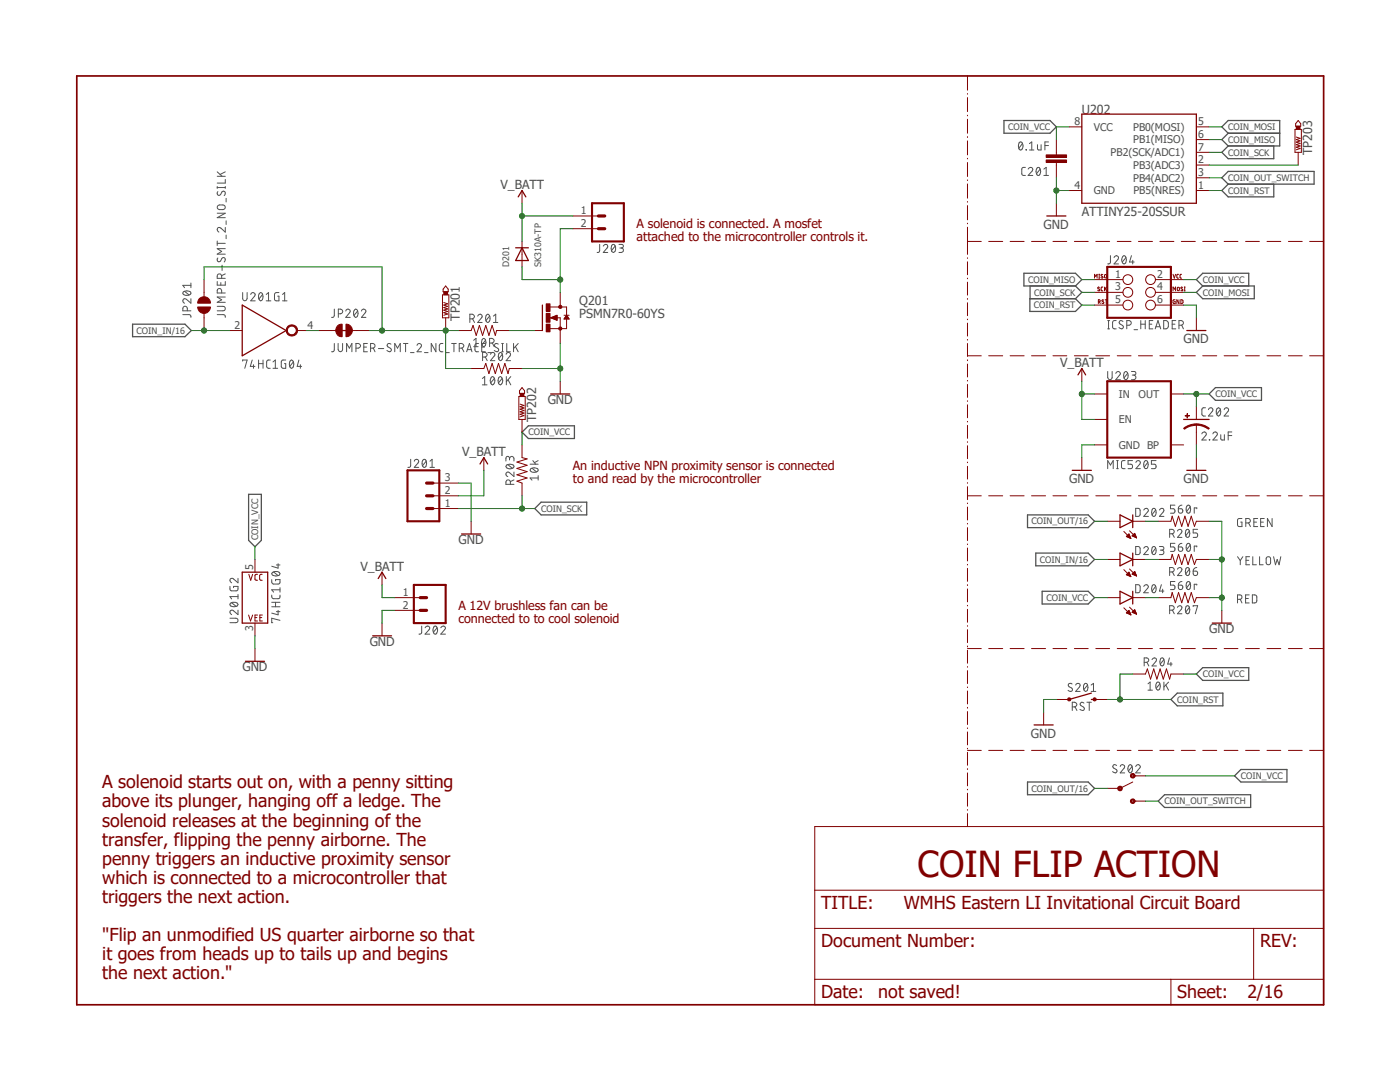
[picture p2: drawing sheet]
<svg xmlns="http://www.w3.org/2000/svg" width="279mm" height="216mm" viewBox="0 0 279 216" stroke-linecap="round" stroke-linejoin="round" font-family="sans-serif">
<path d="M14.8 14.8l249.7 186.2M264.5 14.8l-249.7 186.2" fill="none" stroke="#fff" stroke-width=".2"/>
<g fill="none" stroke="#505050" stroke-width=".2">
<path d="M43.3 37.2v.4M43.3 37.4h1.7M43.3 35.2h1.7M43.3 34.3l1 .9M43.5 38.2a.45 .45 0 0 0 .2 .8 1.01 1.01 0 0 0 .7-.8h.4a.56 .56 0 0 1-.1 .8M45 35.8v.7h-1.7M45 37.2v.4M45 34.3l-1.1 .5M45.1 39.6v.7M203.5 28.4l.2-.1a.93 .93 0 0 1 0 1.6 1.02 1.02 0 0 1-.2-1.5zM204 28.7l-.7 .9M204.6 33.4h-.5l-.2 .3 .1 1.1 .6 .2"/>
<path d="M204.8 29.8l.1 .1zM205.2 33.7a.46 .46 0 0 1 .6-.3 .46 .46 0 0 1 .2 .7l-.8 .9h.9M205.4 29.9h.9M205.4 28.7l.5-.4v1.6M207 33.4h.2a.93 .93 0 0 1 0 1.6 1.02 1.02 0 0 1-.2-1.6zM207.1 28.9v.8l.2 .2h.5v-1M207.6 33.7l-.8 1M208.3 35h1M208.3 33.7l.5-.3v1.6M208.5 29h.8M209.3 28.3h-.8v1.6M36.5 58.3l.8-.3a.58 .58 0 0 1 .8 .7l-.8 .2a.58 .58 0 0 1-.8-.6z"/>
<path d="M36.8 58.1l.9 .7M38.1 59.6v.9l-.9-.8a.44 .44 0 0 0-.7 .2 .44 .44 0 0 0 .3 .6M38.1 56.5v.9M38.1 56.9h-1.6l.3 .5M43.3 56.2v.7h1.7v-.7M43.3 48.1v.9M43.3 48.6h1.7M43.3 42.5h1.7l-1.7 .9h1.7M43.4 41.1l.4-.2h.7a.47 .47 0 0 1 .5 .5 .47 .47 0 0 1-.5 .4h-.7a.47 .47 0 0 1-.4-.7zM43.5 51.5l-.2 .1a.4 .4 0 0 0 .2 .6 .4 .4 0 0 0 .5-.1l.3-.5a.37 .37 0 0 1 .4-.2 .37 .37 0 0 1 .3 .3l-.3 .6M44.1 56.4v.5M44.2 58.5v-.7a.43 .43 0 0 0-.5-.2 .43 .43 0 0 0-.4 .4v.5h1.7"/>
<path d="M44.2 55.5v-.6a.43 .43 0 0 0-.5-.2 .43 .43 0 0 0-.4 .4v.4h1.7M44.3 52.9v1.1M45 45.4v.9l-.9-.8a.46 .46 0 0 0-.7 .2 .46 .46 0 0 0 .3 .6M45 59.3h-1.7l.9 .5-.9 .5h1.7M45 54.7l-.8 .3M45 49.6h-1.7l.9 .6-.9 .5h1.7M45.1 44.1v.7M45.1 46.9v.7M48.4 58.4v1.2a.44 .44 0 0 0 .7 .3l.2-.3v-1.2M50 58.8a.43 .43 0 0 1 .6-.4 .43 .43 0 0 1 .2 .7l-.8 .9h.9M51.9 58.5l.1-.1a.96 .96 0 0 1 0 1.6l-.1-.1a1.21 1.21 0 0 1 0-1.4zM52.4 58.8l-.7 .8"/>
<path d="M53.1 58.8l.5-.4v1.6M55.7 58.4h-.6l-.3 .2v1l.1 .4h.8v-.9h-.3M56.4 58.8l.4-.4v1.6M119.7 48.8v1.2a.38 .38 0 0 1-.5 .4M120.4 49.1a.45 .45 0 0 1 .6-.3 .45 .45 0 0 1 .2 .7l-.8 .9h.9M122.2 48.8h.2a.98 .98 0 0 1 0 1.6 1.02 1.02 0 0 1-.2-1.6zM122.8 49.1l-.8 .9M123.5 48.8h.6a.36 .36 0 0 1 .3 .3 .36 .36 0 0 1-.3 .4h-.4M124 49.5h.2a.46 .46 0 0 1 .2 .5 .46 .46 0 0 1-.4 .4h-.5M221.6 51v1.3a.4 .4 0 0 1-.5 .4M222.3 51.4a.44 .44 0 0 1 .7-.3 .44 .44 0 0 1 .1 .7l-.8 .9h.9M224.2 51.1l.1-.1a.96 .96 0 0 1 0 1.7 .98 .98 0 0 1-.1-1.6z"/>
<path d="M224.7 51.4l-.7 .9M225.8 51l-.4 1.3h1M226.1 51.9v.8M36.5 62.8h1.2a.4 .4 0 0 1 .4 .5M37.4 62v-.4a.45 .45 0 0 0-.4-.5 .45 .45 0 0 0-.5 .2v.7h1.6M43.3 62.8h1.3a.4 .4 0 0 1 .4 .5M43.3 61.1h1.2a.45 .45 0 0 1 .5 .5 .45 .45 0 0 1-.5 .4h-1.2M48.4 72.1v-.3h.9l-.4 1.7M50.3 71.8l-.3 1.3h.9M50.6 72.8v.7M51.6 71.8v1.7M51.6 72.6h.9"/>
<path d="M52.5 71.8v1.7M53.1 60h1M53.9 71.8l-.5 .1-.2 .3 .1 1.1 .3 .2h.3M54.5 73.5h.9M54.5 72.2l.4-.4v1.7M56.4 60h.9M57 71.8h-.5l-.3 .3-.1 1 .4 .4h.5v-.9h-.2M58 71.9l.2-.1a.96 .96 0 0 1 0 1.7 1.06 1.06 0 0 1-.2-1.6zM58.5 72.2l-.7 .9M59.6 71.8l-.3 1.3h.9M59.9 72.8v.7M66.7 68.5v1.3a.4 .4 0 0 1-.5 .4"/>
<path d="M66.7 61.7v1.2a.4 .4 0 0 1-.5 .4M67.5 68.5v1.2a.45 .45 0 0 0 .3 .5 .45 .45 0 0 0 .5-.3l.1-1.4M67.5 62.6h.4a.47 .47 0 0 0 .5-.5 .47 .47 0 0 0-.5-.4h-.4v1.6M69 62.1a.43 .43 0 0 1 .6-.4 .43 .43 0 0 1 .2 .7l-.8 .9h.9M69.2 70.2v-1.7l.5 1 .5-1v1.7M70.8 61.8l.2-.1a.96 .96 0 0 1 0 1.6l-.2-.1a1.21 1.21 0 0 1 0-1.4zM71 69.5h.5a.47 .47 0 0 0 .5-.5 .47 .47 0 0 0-.5-.5h-.5v1.7M71.4 62.1l-.7 .8M72.1 62.1a.43 .43 0 0 1 .6-.4 .43 .43 0 0 1 .2 .7l-.8 .9h.9M72.6 69.3h.6M73.3 68.5h-.7v1.7h.7M74 69.5h.4a.47 .47 0 0 0 .4-.5 .47 .47 0 0 0-.4-.5h-.4v1.7"/>
<path d="M74.5 69.5l.3 .7M75.5 69.6h1.1M78 68.7a.42 .42 0 0 0-.5-.1 .42 .42 0 0 0-.2 .5l.6 .4a.37 .37 0 0 1 .2 .4 .37 .37 0 0 1-.3 .3l-.6-.3M78.8 70.2v-1.7l.5 1 .6-1v1.7M80.5 68.5h.9M80.9 68.5v1.7M81.9 70.4h.7M83.2 68.9a.43 .43 0 0 1 .6-.3 .43 .43 0 0 1 .2 .7l-.8 .9h.9M84.7 70.4h.7M87 68.5v1.7l-.9-1.7v1.7M88.4 68.5l-.5 .1-.2 .3 .1 1.1 .1 .1 .5 .1M88.9 70.4h.8"/>
<path d="M90.1 68.5h1M90.6 68.5v1.7M91.7 69.5h.4a.47 .47 0 0 0 .5-.5 .47 .47 0 0 0-.5-.5h-.4v1.7M92.2 69.5l.4 .7M93.1 70.2l.6-1.7 .5 1.7M93.3 69.8h.8M93.8 63.6h.4a.47 .47 0 0 0 .5-.4 .47 .47 0 0 0-.5-.5h-.4v1.6M94.3 63.6l.4 .7M94.5 67.9l.5-.4v1.7M94.5 69.2h.9M95.3 63.1a.44 .44 0 0 1 .7-.4 .44 .44 0 0 1 .1 .7l-.8 .9h.9M95.5 68.5l-.5 .1-.2 .3v1.1l.2 .1 .5 .1"/>
<path d="M96.1 69.3h.6M96.3 75.5l.4-.4v1.7M96.3 76.8h.9M96.3 71.2h.5a.47 .47 0 0 0 .4-.4 .47 .47 0 0 0-.4-.5h-.5v1.7M96.4 67.6l.2-.1a1.02 1.02 0 0 1 0 1.7 1.02 1.02 0 0 1-.2-1.6zM96.9 68.5h-.8v1.7h.8M96.9 71.2l.3 .8M96.9 67.9l-.7 .9M97.2 62.8l.2-.1a1.02 1.02 0 0 1 0 1.6 1.02 1.02 0 0 1-.2-1.5zM97.4 70.4h.7M97.7 68.5h.5a.47 .47 0 0 0 .4-.5 .47 .47 0 0 0-.4-.5h-.5v1.7M97.7 63.1l-.7 .9"/>
<path d="M97.9 70.7a.44 .44 0 0 1 .6-.4 .44 .44 0 0 1 .1 .7l-.7 1h.9M98.1 75.2l.2-.1a.96 .96 0 0 1 0 1.7l-.3-.3a1.14 1.14 0 0 1 .1-1.3zM98.3 68.5l.3 .7M98.5 64.3h.9M98.5 63.1l.4-.4v1.6M98.7 75.5l-.8 .9M99.4 68.7a.46 .46 0 0 0-.7 0v.4l.7 .4a.37 .37 0 0 1 .1 .4 .37 .37 0 0 1-.3 .3l-.6-.3M99.7 75.2l.2-.1a.96 .96 0 0 1 0 1.7 1.02 1.02 0 0 1-.2-1.6zM99.7 70.4l.2-.1a1.02 1.02 0 0 1 0 1.7 1.02 1.02 0 0 1-.2-1.6zM100.1 70.2h.4M100.1 68.5h.4M100.2 75.5l-.7 .9"/>
<path d="M100.2 70.7l-.7 .9M100.3 68.5v1.7M101 70.7a.43 .43 0 0 1 .6-.3 .43 .43 0 0 1 .2 .6l-.8 1h.9M101 75.1v1.7M101.1 68.5v1.7h.8M101.4 75.8l.5 1M101.9 75.1l-.9 1.1M102.5 68.5v1.7M102.9 69.2l.5 1M103.4 68.5l-.9 1.1M221.1 74.1v1.2a.45 .45 0 0 0 .3 .4 .45 .45 0 0 0 .5-.2l.1-1.4M221.1 65.6h.3"/>
<path d="M221.1 64h.3M221.2 64v1.6M222.7 74.5a.44 .44 0 0 1 .6-.4 .44 .44 0 0 1 .1 .7l-.7 1h.9M222.8 64h-.6l-.2 .3 .1 1.1 .1 .2h.6M224.1 64.1l-.4-.1a.37 .37 0 0 0-.3 .2 .37 .37 0 0 0 .1 .4l.5 .3a.37 .37 0 0 1 .2 .4 .37 .37 0 0 1-.3 .3l-.6-.2M224.5 74.2l.2-.1a1.02 1.02 0 0 1 0 1.7 1.02 1.02 0 0 1-.2-1.6zM224.9 64.9h.4a.47 .47 0 0 0 .5-.5 .47 .47 0 0 0-.5-.4h-.4v1.6M225 74.5l-.7 .9M225.8 74.1l.7 .1a.37 .37 0 0 1 .2 .4 .37 .37 0 0 1-.3 .2h-.4M226.3 74.8a.47 .47 0 0 1 .4 .5 .47 .47 0 0 1-.4 .5h-.5M226.3 65.8h.7M227.7 64v1.6"/>
<path d="M227.7 64.7h.9M228.6 64v1.6M229.4 64.7h.5M230.1 64h-.7v1.6h.7M230.5 65.6l.6-1.6 .5 1.6M230.7 65.2h.8M232.2 64l.7 .1 .3 .3v.8l-.5 .4h-.5zM233.9 64.7h.6M234.7 64h-.8v1.6h.8M235.3 64.9h.5a.47 .47 0 0 0 .4-.5 .47 .47 0 0 0-.4-.4h-.5v1.6M235.8 64.9l.4 .7M82 91.7v1.2a.4 .4 0 0 1-.6 .4"/>
<path d="M82.7 92a.44 .44 0 0 1 .6-.3 .44 .44 0 0 1 .1 .7l-.7 .9h.9M84.5 91.7h.2a.93 .93 0 0 1 0 1.6 .98 .98 0 0 1-.2-1.6zM85 92l-.7 .9M85.8 93.3h.9M85.8 92l.4-.3v1.6M101.2 92.8l.6-.2a.58 .58 0 0 1 .7 .7l-.1 .1a.96 .96 0 0 1-1.4-.3zM101.3 92.7l.9 .7M101.7 91.5a.45 .45 0 0 1 .3-.4 .45 .45 0 0 1 .5 .2l.1 .7M101.7 91.8l-.2-.7h-.4l-.1 .3v.6M101.9 96.6l-.1-.6a.46 .46 0 0 0-.5-.2 .46 .46 0 0 0-.3 .4v.4h1.6M102.6 94.2v.9l-.9-.8a.44 .44 0 0 0-.7 .2 .44 .44 0 0 0 .3 .6M102.6 95.8l-.7 .3"/>
<path d="M105.8 92.6h1.6M105.9 93.6l.7-.3a.58 .58 0 0 1 .8 .7l-.8 .2a.67 .67 0 0 1-.8-.4zM106.2 93.4l.9 .7M106.3 91.9l.6 .7M107.4 95.4h-1.6l.4 .4M107.4 94.9v.9M107.4 91.9l-.8 .4M221.1 93.5v-1.6l.5 .9 .6-.9v1.6M222.8 93.5h.4M222.8 91.9h.4M223 91.9v1.6M224.5 91.9h-.5l-.2 .4 .1 1 .6 .2"/>
<path d="M226 91.9h-.9v.7h.6a.46 .46 0 0 1 .3 .5 .46 .46 0 0 1-.3 .4h-.6M226.7 92.3a.44 .44 0 0 1 .6-.4 .44 .44 0 0 1 .2 .7l-.8 .9h.9M228.5 91.9h.2a.93 .93 0 0 1 0 1.6 .98 .98 0 0 1-.2-1.6zM229.1 92.3l-.8 .9M230.7 91.9h-.9v.7h.5a.45 .45 0 0 1 .4 .5 .45 .45 0 0 1-.4 .4h-.5M239.9 86.6a.44 .44 0 0 1 .6-.4 .44 .44 0 0 1 .1 .7l-.7 .9h.8M240.6 81.4h-.6l-.1 .3v1.1l.3 .2h.4M241.2 81.7a.44 .44 0 0 1 .5-.3 .44 .44 0 0 1 .3 .6l-.8 1h.9M241.3 87.7l.1 .1zM242.1 86.6a.44 .44 0 0 1 .6-.4 .44 .44 0 0 1 .1 .7l-.7 .9h.9M242.9 81.6l.3-.2a.96 .96 0 0 1 0 1.6 1.03 1.03 0 0 1-.3-1.4zM243.5 81.7l-.7 .9"/>
<path d="M243.6 86.7v.8l.2 .3h.5v-1.1M244.3 81.7a.44 .44 0 0 1 .6-.3 .44 .44 0 0 1 .2 .7l-.8 .9h.9M245.1 86.9h.7M245.8 86.2h-.7v1.6M45.9 117l.2 .9h1l.4-.2v-.7h-.9v.3M47.5 115.4v.9l-.9-.8a.45 .45 0 0 0-.7 .1 .45 .45 0 0 0 .3 .7M47.5 118.6v.9M47.5 119h-1.6l.3 .5M54.2 118.7l.1 .6 .3 .2 1.1-.1 .2-.7M54.2 115.7v.5l.2 .3h1.1l.3-.1 .1-.7h-.9v.2M54.3 114.3l.8-.3a.67 .67 0 0 1 .8 .5 .96 .96 0 0 1-1.7 0zM54.6 114.1l.9 .8"/>
<path d="M55.2 112.7h.7M55.5 112.5v.9l-1.3-.4M55.9 117.3v.9M55.9 117.7h-1.7l.4 .5M226.7 116.7h.6a1.3 1.3 0 0 1 .2 1.4l-.2 .1-.6 .1zM226.7 109.1h.6a1.3 1.3 0 0 1 .2 1.3l-.2 .2-.6 .1zM226.7 101.4l.6 .1a1.25 1.25 0 0 1 0 1.5h-.6zM228.3 117a.45 .45 0 0 1 .6-.3 .45 .45 0 0 1 .1 .7l-.7 .9h.9M228.3 109.4a.45 .45 0 0 1 .6-.4 .45 .45 0 0 1 .1 .8l-.7 .9h.9M228.3 101.8a.45 .45 0 0 1 .6-.4 .45 .45 0 0 1 .1 .8l-.7 .8h.9M230.1 116.7h.2a.98 .98 0 0 1 0 1.6 1.02 1.02 0 0 1-.2-1.6zM230.1 109.1h.2a.98 .98 0 0 1 0 1.6 1.02 1.02 0 0 1-.2-1.6z"/>
<path d="M230.1 101.5l.2-.1a.98 .98 0 0 1 0 1.6 1.02 1.02 0 0 1-.2-1.5zM230.6 117l-.7 .9M230.6 109.4l-.7 .9M230.6 101.8l-.7 .9M231.4 109.1h.7a.37 .37 0 0 1 .2 .4 .37 .37 0 0 1-.4 .3h-.3M231.4 101.8a.45 .45 0 0 1 .6-.4 .45 .45 0 0 1 .2 .8l-.8 .8h.9M231.8 116.7l-.4 1.2h.9M231.9 109.8h.2a.46 .46 0 0 1 .2 .5 .46 .46 0 0 1-.4 .4h-.5M232 117.6v.7M233.4 114.1h.5a.45 .45 0 0 0 .4-.3 .45 .45 0 0 0-.2-.5l-.7-.1v1.7M233.4 106.5h.5a.45 .45 0 0 0 .4-.3 .45 .45 0 0 0-.2-.5l-.7-.1v1.6M234 114.1l.4 .8"/>
<path d="M234 106.5l.4 .7M234.5 116h-.9v.8h.5a.46 .46 0 0 1 .4 .4 .46 .46 0 0 1-.4 .4h-.5M234.5 108.4h-.9v.7h.5a.46 .46 0 0 1 .4 .5 .46 .46 0 0 1-.4 .4h-.5M234.5 100.8h-.9v.7h.5a.46 .46 0 0 1 .4 .5 .46 .46 0 0 1-.4 .4h-.5M235 113.6a.44 .44 0 0 1 .6-.3 .44 .44 0 0 1 .2 .7l-.8 .9h.9M235 106a.44 .44 0 0 1 .6-.4 .44 .44 0 0 1 .2 .7l-.8 .9h.9M235.2 116.8h.5a.46 .46 0 0 1 .4 .5 .46 .46 0 0 1-.5 .4 .46 .46 0 0 1-.4-.5zM235.2 109.1h.5a.46 .46 0 0 1 .4 .5 .46 .46 0 0 1-.5 .4 .46 .46 0 0 1-.4-.4zM235.2 101.5h.5a.46 .46 0 0 1 .4 .5 .46 .46 0 0 1-.5 .4 .46 .46 0 0 1-.4-.4zM235.9 116a.72 .72 0 0 0-.7 .8M235.9 108.4a.72 .72 0 0 0-.7 .7M235.9 100.8a.72 .72 0 0 0-.7 .7"/>
<path d="M236.8 113.3l.2-.1a.98 .98 0 0 1 0 1.7 1.02 1.02 0 0 1-.2-1.6zM236.8 105.7l.2-.1a.98 .98 0 0 1 0 1.6 1.02 1.02 0 0 1-.2-1.5zM237 116.1l.2-.1a.93 .93 0 0 1 0 1.6 .98 .98 0 0 1-.2-1.5zM237 108.5l.2-.1a.93 .93 0 0 1 0 1.6 .98 .98 0 0 1-.2-1.5zM237 100.8h.2a.93 .93 0 0 1 0 1.6 .98 .98 0 0 1-.2-1.6zM237.4 113.6l-.8 .9M237.4 106l-.8 .9M237.5 116.4l-.7 .9M237.5 108.8l-.7 .9M237.5 101.1l-.7 1M238.1 114h.6a.46 .46 0 0 1 .3 .5 .46 .46 0 0 1-.5 .4 .46 .46 0 0 1-.4-.5zM238.8 113.2a.72 .72 0 0 0-.7 .8"/>
<path d="M238.8 101.5v-.2h-.5v1.1M238.8 109.1v-.1h-.5v1M238.8 116.8v-.2h-.5v1M239 105.6h-.9v.7h.6a.46 .46 0 0 1 .3 .5 .46 .46 0 0 1-.3 .4h-.6M247 119.6l.6-.1a.46 .46 0 0 0 .2-.5 .46 .46 0 0 0-.4-.3h-.4v1.6M247 111.1l.5 .7M247.5 119.6l.4 .7M247.5 111.8v.9M247.9 103.5h-.6l-.3 .1v1.1l.1 .3 .8 .1v-.9h-.3M248 111.1l-.5 .7M248.6 119.4h.5M248.6 104.4h.5a.45 .45 0 0 0 .4-.4 .45 .45 0 0 0-.2-.5h-.7v1.6"/>
<path d="M248.7 111.8h.5M249.2 104.4l.4 .7M249.3 118.7h-.7v1.6h.7M249.4 111.1h-.7v1.6h.7M249.9 118.7h.7a1.3 1.3 0 0 1 .2 1.4l-.2 .2h-.7zM250 111.1v1.6h.7M250.2 104.2h.6M251 103.5h-.8v1.6h.8M251.4 111.1v1.6h.7M251.6 104.2h.5M252.3 103.5h-.7v1.6h.7M252.7 111.3a.46 .46 0 0 1 .5-.2 .46 .46 0 0 1 .4 .4l-.1 1a.46 .46 0 0 1-.5 .2 .46 .46 0 0 1-.3-.4z"/>
<path d="M253.9 103.5v1.6l-1-1.6v1.6M254.2 111.1l.4 1.6 .3-1.1 .4 1.1 .3-1.6M45.9 123.4h1.1a.45 .45 0 0 1 .5 .4 .45 .45 0 0 1-.5 .4h-1.1M45.9 120.4l.8-.2a.67 .67 0 0 1 .8 .4 .93 .93 0 0 1-1.6 0zM46.2 120.3l.9 .7M47.5 121.8v.8l-.9-.7a.45 .45 0 0 0-.7 .1 .45 .45 0 0 0 .3 .6M54.2 121.1h1.7M54.2 120.2h1.7M55 120.2v.9M55.2 122h.7M55.5 121.8v.9l-1.3-.4M55.9 123.8l-1.7-.4v.8h.2"/>
<path d="M84.2 124.9v1.3a.43 .43 0 0 1-.6 .3M84.8 125.3a.46 .46 0 0 1 .7-.4 .46 .46 0 0 1 .1 .7l-.8 .9h1M86.7 125l.2-.1a.93 .93 0 0 1 0 1.6 1.02 1.02 0 0 1-.2-1.5zM87.2 125.3l-.7 .9M88 125.3a.45 .45 0 0 1 .6-.4 .45 .45 0 0 1 .1 .7l-.7 .9h.9M214 136.5l-.2-.1a.4 .4 0 0 0-.5 .1 .4 .4 0 0 0 .1 .5l.5 .3a.37 .37 0 0 1 .1 .4 .37 .37 0 0 1-.3 .3l-.6-.2M214.7 136.7a.44 .44 0 0 1 .6-.3 .44 .44 0 0 1 .1 .7l-.7 .9h.9M216.5 136.4h.2a.93 .93 0 0 1 0 1.6 .98 .98 0 0 1-.2-1.6zM217 136.7l-.7 .9M217.8 138h.9M217.8 136.7l.4-.3v1.6M228.3 132.2h.5a.45 .45 0 0 0 .4-.4 .45 .45 0 0 0-.2-.5h-.7v1.6"/>
<path d="M228.9 132.2l.4 .7M229.1 136.4l.4-.3v1.6M229.1 137.7h.9M229.9 131.6a.44 .44 0 0 1 .6-.3 .44 .44 0 0 1 .2 .7l-.8 .9h.9M230.9 136.1h.2a.93 .93 0 0 1 0 1.6 .98 .98 0 0 1-.2-1.6zM231.5 136.4l-.7 .9M231.7 131.3h.2a.98 .98 0 0 1 0 1.6 1.02 1.02 0 0 1-.2-1.6zM232.3 136.1v1.6M232.3 131.6l-.7 .9M232.7 136.7l.5 1M233.2 136.1l-.9 1M233.4 131.3l-.4 1.2h.9"/>
<path d="M233.4 121.8h.5a.45 .45 0 0 0 .4-.4 .45 .45 0 0 0-.2-.5h-.7v1.6M233.7 132.2v.7M234 121.8l.4 .7M235 121.2a.44 .44 0 0 1 .6-.3 .44 .44 0 0 1 .2 .7l-.8 .9h.9M236.8 120.9h.2a.98 .98 0 0 1 0 1.6 1.02 1.02 0 0 1-.2-1.6zM237.4 121.2l-.8 .9M238.1 121v-.1h.9l-.5 1.6M214 141.1h.5a.47 .47 0 0 0 .4-.5 .47 .47 0 0 0-.4-.5h-.5v1.7M214.5 141.1l.4 .7M216.3 140.3l-.2-.1a.37 .37 0 0 0-.5 .1 .37 .37 0 0 0 .1 .5l.5 .3a.37 .37 0 0 1 .2 .4 .37 .37 0 0 1-.3 .3l-.6-.2M216.9 140.1h.9M217.4 140.1v1.7"/>
<path d="M222.8 152.7l-.4-.1a.37 .37 0 0 0-.3 .2 .37 .37 0 0 0 .1 .4l.6 .3a.37 .37 0 0 1 .1 .4 .37 .37 0 0 1-.3 .3l-.6-.2M223.6 153a.43 .43 0 0 1 .6-.4 .43 .43 0 0 1 .1 .7l-.7 .9h.9M225.4 152.7l.2-.1a.96 .96 0 0 1 0 1.6l-.2-.1a1.07 1.07 0 0 1 0-1.4zM225.9 153l-.7 .8M226.7 153a.44 .44 0 0 1 .6-.4 .44 .44 0 0 1 .1 .7l-.7 .9h.9"/>
</g>
<g fill="none" stroke="#505050" stroke-width=".25">
<path d="M200.4 24h9.1l1.3 1.3-1.3 1.3h-9.1zM243.8 35.5l1.3-1.3h17.2v2.5h-17.2zM245.1 26.6h10.3M245.1 26.6l-1.3-1.3 1.3-1.3h10.3v5.1h-10.3M245.1 29.1l-1.3 1.3 1.3 1.3h9.1v-2.6M245.1 36.7l-1.3 1.3 1.3 1.3h9.1v-2.6M245.1 26.6l-1.3 1.3 1.3 1.2M204.3 54.5h10.3l1.3 1.3-1.3 1.3h-10.3zM205.5 59.6h9.1l1.3 1.3-1.3 1.2h-9.1zM205.6 57.1v2.5M214.6 57.1l1.3 1.2-1.3 1.3M240 57.1l-1.2-1.3 1.2-1.3h9.2v2.6"/>
<path d="M240 57.1h10.3v2.5h-10.3l-1.2-1.3zM26.5 64.7h10.4l1.3 1.3-1.3 1.2h-10.4zM242.6 77.3h9.2v2.6h-9.2l-1.3-1.3zM49.6 98.6h2.6v9.2l-1.3 1.3-1.3-1.3zM105.5 85h9.1v2.5h-9.1l-1.3-1.3zM106.7 101.5l1.3-1.3h9.1v2.5h-9.1zM205.1 102.7h12.1l1.2 1.3-1.2 1.3h-12.1zM206.7 110.4h10.5l1.2 1.2-1.2 1.3h-10.5zM208 118h9.2l1.2 1.3-1.2 1.2h-9.2zM234.9 138.3h9.2v2.5h-9.2l-1.2-1.2zM240 133.2h9.2v2.6h-9.2l-1.2-1.3zM205.1 156h12.1l1.2 1.3-1.2 1.3h-12.1z"/>
<path d="M231.1 159.9l1.3-1.3h17.2v2.5h-17.2zM246.4 154.8l1.2-1.3h9.2v2.5h-9.2z"/>
</g>
<g fill="none" stroke="#800000" stroke-width=".2">
<path d="M193.1 15.2v2.8M193.1 18.7v.1M193.1 19.5v2.8M104.2 38v2.6M193.1 23v.1M193.1 23.8v2.8M193.1 27.3v.1M193.1 28.1v2.8M193.1 31.6v.1M193.1 32.4v2.8M193.1 35.9v.1M193.1 36.7v2.8"/>
<path d="M104.2 48.2v5.1M114.3 43.1h5.1M114.3 45.6h5.1M193.1 40.2v.1M193.1 41v2.9M193.1 44.5v.2M193.1 45.3v5.5M193.1 51.4v.2M193.1 52.2v2.6M193.1 55.5v.1M193.1 56.3v2.6M193.1 59.6v.1"/>
<path d="M193.1 48.2h2.7M197.3 48.2h2.8M201.6 48.2h2.8M205.9 48.2h2.8M210.1 48.2h2.8M214.4 48.2h2.8M218.7 48.2h2.7M223 48.2h2.7M227.2 48.2h2.8M231.5 48.2h2.8M235.8 48.2h2.7M240 48.2h2.8"/>
<path d="M244.3 48.2h2.8M248.6 48.2h2.7M252.9 48.2h2.7M257.1 48.2h2.8M261.4 48.2h2.8M45.8 66h2.5M59.3 66h1.7M91.5 66h2.5l.4-1.1 .6 2 .7-2 .6 2 .6-2 .7 2 .6-2 .6 2 .3-.9h2.5M94 73.5h2.6l.3-1 .7 2 .6-2 .6 2 .7-2 .6 2 .7-2 .6 2 .2-1h2.6M111.8 76.1v2.5M193.1 60.4v2.6M193.1 63.7v.1"/>
<path d="M193.1 64.5v2.6M193.1 67.7v.2M193.1 68.5v2.6M193.1 71.8v.2M193.1 72.6v2.6M193.1 75.9v.1M193.1 76.7v2.6M193.1 80v.1M193.1 71h2.7M197.3 71h2.8M201.6 71h2.8M205.9 71h2.8"/>
<path d="M210.1 71h2.8M214.4 71h2.8M218.7 71h2.7M223 71h2.7M227.2 71h2.8M231.5 71h2.8M235.8 71h2.7M240 71h2.8M244.3 71h2.8M248.6 71h2.7M252.9 71h2.7M257.1 71h2.8"/>
<path d="M261.4 71h2.8M193.1 80.8v2.6M193.1 84.1v.1M193.1 84.9v2.6M193.1 88.1v.2M193.1 88.9v2.6M193.1 92.2v.1M193.1 93v2.6M193.1 96.3v.1M193.1 97.1v2.6M193.1 98.9h2.7M197.3 98.9h2.8"/>
<path d="M201.6 98.9h2.8M205.9 98.9h2.8M210.1 98.9h2.8M214.4 98.9h2.8M218.7 98.9h2.7M223 98.9h2.7M227.2 98.9h2.8M231.5 98.9h2.8M235.8 98.9h2.7M240 98.9h2.8M244.3 98.9h2.8M248.6 98.9h2.7"/>
<path d="M252.9 98.9h2.7M257.1 98.9h2.8M261.4 98.9h2.8M193.1 100.4v.1M193.1 101.2v2.6M193.1 104.4v.2M193.1 105.3v2.6M193.1 108.5v.2M193.1 109.3v2.6M193.1 112.6v.1M193.1 113.4v2.6M193.1 116.7v.1"/>
<path d="M193.1 117.5v2.6M193.1 120.8v.1M193.1 121.6v2.6M193.1 124.8v.2M193.1 125.6v2.6M193.1 128.9v.2M193.1 129.8v2.5M193.1 133v.1M193.1 133.8v2.6M193.1 137.1v.1M193.1 137.9v2.6M193.1 129.4h2.7"/>
<path d="M197.3 129.4h2.8M201.6 129.4h2.8M205.9 129.4h2.8M210.1 129.4h2.8M214.4 129.4h2.8M218.7 129.4h2.7M223 129.4h2.7M227.2 129.4h2.8M231.5 129.4h2.8M235.8 129.4h2.7M240 129.4h2.8M244.3 129.4h2.8"/>
<path d="M248.6 129.4h2.7M252.9 129.4h2.7M257.1 129.4h2.8M261.4 129.4h2.8M193.1 141.1v.2M193.1 142v2.6M193.1 145.2v.2M193.1 146v2.6M193.1 149.3v.1M193.1 150.1v2.6M193.1 153.4v.1M193.1 154.2v2.6"/>
<path d="M193.1 157.5v.1M193.1 158.3v2.6M193.1 149.7h2.7M197.3 149.7h2.8M201.6 149.7h2.8M205.9 149.7h2.8M210.1 149.7h2.8M214.4 149.7h2.8M218.7 149.7h2.7M223 149.7h2.7M227.2 149.7h2.8M231.5 149.7h2.8"/>
<path d="M235.8 149.7h2.7M240 149.7h2.8M244.3 149.7h2.8M248.6 149.7h2.7M252.9 149.7h2.7M257.1 149.7h2.8M261.4 149.7h2.8M162.6 164.9h101.6v35.6h-101.6zM162.6 177.6h101.6M193.1 161.5v.2M193.1 162.3v2.6M162.6 185.3h101.6"/>
<path d="M162.6 195.4h101.6M233.7 195.4v5.1M250.2 185.3v10.1"/>
</g>
<path d="M15.3 15.2h248.9v185.3h-248.9z" fill="none" stroke="#800000" stroke-width=".34"/>
<path d="M103.4 39.3l.8-1.3 .7 1.3M102.9 49.4h2.6M104.2 49.4l1.3 2.6h-2.6zM48.3 60.9l8.8 5.1-8.8 5zM109.9 78.6h3.8" fill="none" stroke="#800000" stroke-width=".25"/>
<path d="M118.2 40.6h6.3v7.6h-6.3z" fill="none" stroke="#800000" stroke-width=".42"/>
<path d="M119.4 45.6h1.3M119.4 43.1h1.3" fill="none" stroke="#800000" stroke-width=".64"/>
<path d="M57.4 65.1a1.15 1.15 0 0 1 1.8 .2 1.15 1.15 0 0 1-.6 1.7 1.15 1.15 0 0 1-1.5-1h.3a.88 .88 0 0 1 1.1-.9 .88 .88 0 0 1 .5 1.3 .88 .88 0 0 1-1.4 .1l-.2-.5h-.3z" fill-rule="evenodd" fill="#800000"/>
<g fill="none" stroke="#800000" stroke-width=".2">
<path d="M210.8 30.4v.5M210.8 32.4v.5M210.8 40.6v2.5M57.4 65.1a1.15 1.15 0 0 1 1.8 .2 1.15 1.15 0 0 1-.6 1.7 1.15 1.15 0 0 1-1.5-1h.3a.88 .88 0 0 1 1.1-.9 .88 .88 0 0 1 .5 1.3 .88 .88 0 0 1-1.4 .1l-.2-.5h-.3zM86.4 98.9h5.1M86.4 96.4h5.1M96.6 91.3v2.6M104.2 88.8v2.5l1 .3-2 .6 2 .6-2 .7 2 .6-2 .6 2 .7-2 .6 1 .4v2.5M49.7 114.6l.3 1.2 .4-1.2M50.9 111.6v2.6M51.4 114.6l-.5 .1v.2v.8l.5 .1M52.3 114.6h-.2l-.3 .3 .1 .8 .4 .1"/>
<path d="M76.2 114.2v2.5M78.8 119.3h5.1M86.4 101.5h5.1M94 104v2.6M49.6 122.7l.4 1.2 .4-1.2M50.9 124.3v2.6M50.9 129.4v2.6M50.9 123.2h.4M51.4 122.7h-.5v1.2h.5M51.9 123.2h.3M52.4 122.7h-.5v1.2h.5M76.2 124.3v2.6"/>
<path d="M78.8 121.8h5.1"/>
</g>
<path d="M208.9 43.1h3.8M95.8 92.6l.8-1.3 .7 1.3M48.3 114.2h5.1v10.1h-5.1zM75.5 115.4l.7-1.2 .8 1.2M92.1 106.6h3.8M49 132h3.8M74.4 126.9h3.7" fill="none" stroke="#800000" stroke-width=".25"/>
<path d="M81.3 93.9h6.4v10.1h-6.4zM82.6 116.7h6.3v7.6h-6.3z" fill="none" stroke="#800000" stroke-width=".42"/>
<path d="M85.1 96.4h1.3M85.1 98.9h1.3M83.9 119.3h1.2M85.1 101.5h1.3M83.9 121.8h1.2" fill="none" stroke="#800000" stroke-width=".64"/>
<path d="M208.8 30.9h4.1v.5h-4.1z" fill-rule="evenodd" fill="#800000"/>
<path d="M208.8 30.9h4.1v.5h-4.1z" fill="none" stroke="#800000" stroke-width=".2"/>
<path d="M208.8 31.9h4.1v.5h-4.1z" fill-rule="evenodd" fill="#800000"/>
<g fill="none" stroke="#800000" stroke-width=".2">
<path d="M208.8 31.9h4.1v.5h-4.1zM210.8 27.9v2.5M210.8 32.9v2.6M213.4 25.3h2.5M213.4 38h2.5M238.8 25.3h2.5M238.8 27.9h2.5M238.8 38h2.5M238.8 30.4h2.5M238.8 32.9h2.5M238.8 35.5h2.5M218.4 78.6h2.6"/>
<path d="M233.7 78.6h2.5M218.4 88.8h2.6M218.4 83.7h2.6M233.7 88.8h2.5M238.8 84.7v1.5"/>
</g>
<path d="M215.9 22.8h22.9v17.8h-22.9zM236.2 83.7h5.1" fill="none" stroke="#800000" stroke-width=".25"/>
<path d="M221 76.1h12.7v15.2h-12.7z" fill="none" stroke="#800000" stroke-width=".42"/>
<path d="M238.8 84.6a4.2 4.2 0 0 1 2.5 .9l-.1 .1a4.1 4.1 0 0 0-2.4-.8z" fill-rule="evenodd" fill="#800000"/>
<path d="M238.8 84.6a4.2 4.2 0 0 1 2.5 .9l-.1 .1a4.1 4.1 0 0 0-2.4-.8z" fill="none" stroke="#800000" stroke-width=".2"/>
<path d="M236.2 85.5a3.9 3.9 0 0 1 2.6-.9v.2a3.9 3.9 0 0 0-2.4 .8z" fill-rule="evenodd" fill="#800000"/>
<path d="M236.2 85.5a3.9 3.9 0 0 1 2.6-.9v.2a3.9 3.9 0 0 0-2.4 .8z" fill="none" stroke="#800000" stroke-width=".2"/>
<path d="M236.5 82.9l.9 .1z" fill-rule="evenodd" fill="#800000"/>
<path d="M236.5 82.9l.9 .1z" fill="none" stroke="#800000" stroke-width=".2"/>
<path d="M236.9 82.5l.1 .9z" fill-rule="evenodd" fill="#800000"/>
<g fill="none" stroke="#800000" stroke-width=".2">
<path d="M218.4 55.5v-.8l.3 .5 .2-.5v.8M218.4 55.8h5.7M218.4 58.3h5.7M219.3 55.5h.2M219.3 54.7h.2M219.4 54.7v.8M219.4 57.4l-.2-.1-.1 .1 .3 .3 .1 .3-.4-.1M220.1 57.3l-.3 .1v.6h.3M220.1 54.8h-.3l.3 .6h-.4M220.3 59.9h-.4l.4 .6h-.4M220.4 57.3v.7M220.5 54.8h.3v.5l-.1 .2-.3-.2z"/>
<path d="M220.6 59.8h.3M220.6 57.6l.2 .4M220.8 59.8v.8M220.8 57.3l-.4 .4M230.6 55.8h5.6M230.6 58.3h5.6M234.1 58v-.7l.3 .4 .2-.4v.7M234.1 54.7l.3 .8 .2-.8M234.5 59.8l-.4 .1v.1v.5l.4 .1v-.4h-.1M235 57.4h.3v.6h-.3zM235.2 54.7l-.3 .2v.5l.3 .1M235.3 59.8v.8l-.4-.8v.8"/>
<path d="M235.7 59.8l.4 .2v.4l-.2 .2h-.2zM235.8 54.7l-.3 .2v.5l.3 .1M236 57.4l-.2-.1-.1 .1 .4 .4v.2l-.4-.1M236.3 58h.2M236.3 57.3h.2M236.4 57.3v.7M215.9 73.5v2.6M218.4 60.9h5.7M219.2 60.2l.4-.1-.1-.2-.3-.1v.8M219.4 60.2l.2 .4M230.6 60.9h5.6M238.8 63.4v2.6"/>
<path d="M215.9 91.3v2.6M236.9 82.5l.1 .9zM238.8 81.2v2.5M238.8 86.2v2.6M238.8 91.3v2.6M221 119.3h2.5M221 111.6h2.5M221 104h2.5M224.3 113.7l1.4 1.4M224.3 106l1.4 1.4M224.8 114.7l.9 .4M224.8 114.7l.5-.5 .4 .9"/>
<path d="M224.8 114.7h.7M224.8 107h.7M224.9 114.6h.6M224.9 107.1h.7M224.9 106.9h.6M225 114.8h.6M225 114.5h.5M225 106.8h.4M225.1 114.4h.3M225.1 106.8h.3M225.1 107.2h.5M225.2 114.3h.2"/>
<path d="M225.2 106.7h.1M225.2 114.9h.4M225.3 114.2h.1M225.3 106.6h.1M225.3 106.6l-.5 .5 .9 .3M225.3 106.6l.4 .8M225.3 107.3h.3M225.4 113.5l1.4 1.4M225.4 114.9h.2M225.4 105.9l1.4 1.4M225.6 107.4h.1M225.6 115h.1"/>
<path d="M225.9 106.9l.5-.5 .4 .9zM226 106.9h.7M226 114.6h.7M226 114.5h.7M226 106.8h.7M226.1 119.3h2.5M226.1 111.6h2.5M226.1 104h2.5M226.1 114.4h.5M226.1 106.8h.5M226.2 114.3h.4M226.2 107h.5"/>
<path d="M226.2 106.7h.4M226.2 114.7h.5M226.3 114.2h.2M226.3 106.6h.2M226.4 114.1h.1M226.4 107.1h.3M226.4 106.5h.1M226.4 114.8h.3M226.4 114l-.5 .6 .9 .3M226.4 114l.4 .9M226.4 114h.1M226.6 107.2h.2"/>
<path d="M226.7 114.9h.1M226.8 107.3h.1M231.1 119.3h2.6l.2-1.1 .7 2.1 .6-2.1 .6 2.1 .7-2.1 .6 2.1 .6-2.1 .7 2.1 .4-1h2.5M231.1 111.6h2.6l.2-1 .7 2 .6-2 .6 2 .7-2 .6 2 .6-2 .7 2 .4-1h2.5M231.1 104h2.6l.2-1 .7 2 .6-2 .6 2 .7-2 .6 2 .6-2 .7 2 .4-1h2.5M224.3 121.3l1.4 1.4M224.8 122.3l.5-.5 .4 .9zM224.8 122.3h.8M224.9 122.2h.6M225 122.1h.5M225 122.4h.6M225 122h.4"/>
<path d="M225.1 122h.3M225.2 121.9h.1M225.3 122.5h.3M225.4 121.2l1.4 1.4M225.5 122.6h.1M225.7 122.7h.1M226 122.1h.7M226.1 122.2h.6M226.1 122h.5M226.2 121.9h.3M226.3 122.3h.4M226.3 121.8h.2"/>
<path d="M226.4 121.7l-.5 .5 .9 .4M226.4 121.7l.4 .9M226.4 121.7h.1M226.5 122.4h.3M226.7 122.5h.1M243.8 121.8v2.5"/>
<circle cx="225.1" cy="55.8" r=".98"/>
<circle cx="225.1" cy="58.3" r=".98"/>
<circle cx="229.6" cy="55.8" r=".98"/>
<circle cx="229.6" cy="58.3" r=".98"/>
<circle cx="225.1" cy="60.9" r=".98"/>
<circle cx="229.6" cy="60.9" r=".98"/>
</g>
<g fill="none" stroke="#800000" stroke-width=".25">
<path d="M215.1 74.8l.8-1.3 .8 1.3M236.9 66h3.8M214 93.9h3.8M236.9 93.9h3.8M223.5 118l2.6 1.3-2.6 1.2zM223.5 102.7l2.6 1.3-2.6 1.3zM223.5 110.4l2.6 1.2-2.6 1.3zM226.1 102.7v2.6M226.1 110.4v2.5M226.1 118v2.5M217.8 139.6h.6M217.8 138.3l-4.4 1.3"/>
<path d="M241.9 124.3h3.8"/>
</g>
<path d="M221 53.3h12.7v10.1h-12.7z" fill="none" stroke="#800000" stroke-width=".42"/>
<path d="M213.1 139.3h.5v.5h-.5z" fill-rule="evenodd" fill="#800000"/>
<path d="M213.1 139.3h.5v.5h-.5z" fill="none" stroke="#800000" stroke-width=".2"/>
<path d="M218.2 139.3h.5v.5h-.5z" fill-rule="evenodd" fill="#800000"/>
<path d="M210.8 139.6h2.6M218.2 139.3h.5v.5h-.5zM218.4 139.6h2.6M226.1 134.5h2.5l.4-1 .6 2 .7-2 .6 2 .6-2 .7 2 .6-2 .6 2 .3-1h2.5M208.3 142.1v2.6M226.1 156l-2.6 1.3M226.1 159.9h.6M226.1 154.8h.6" fill="none" stroke="#800000" stroke-width=".2"/>
<path d="M206.4 144.7h3.8" fill="none" stroke="#800000" stroke-width=".25"/>
<path d="M225.7 154.5l.5-.2 .2 .2v.6l-.2 .1-.5-.1-.1-.3h.2l.2-.2h.3v.2l-.3 .2-.2-.2h-.2z" fill-rule="evenodd" fill="#800000"/>
<path d="M225.7 154.5l.5-.2 .2 .2v.6l-.2 .1-.5-.1-.1-.3h.2l.2-.2h.3v.2l-.3 .2-.2-.2h-.2z" fill="none" stroke="#800000" stroke-width=".2"/>
<path d="M225.7 159.6l.5-.2 .3 .5-.1 .2-.2 .2-.5-.2-.1-.2h.2l.2-.3 .3 .3v.1l-.3 .1-.2-.2h-.2z" fill-rule="evenodd" fill="#800000"/>
<path d="M225.7 159.6l.5-.2 .3 .5-.1 .2-.2 .2-.5-.2-.1-.2h.2l.2-.3 .3 .3v.1l-.3 .1-.2-.2h-.2z" fill="none" stroke="#800000" stroke-width=".2"/>
<path d="M223.1 157.1l.6-.2 .3 .4-.1 .3-.2 .2-.6-.2v-.3h.2l.1-.2 .4 .2-.1 .2-.3 .1-.1-.3h-.2z" fill-rule="evenodd" fill="#800000"/>
<path d="M106.7 66h1.5M109.6 63.4h2.2v2.6M109.8 61.3h3.3v1.6M111.8 60.9v.4M112.6 62.9h1M113.1 63.5v2.1h-3.3M221 157.3h2.5M223.1 157.1l.6-.2 .3 .4-.1 .3-.2 .2-.6-.2v-.3h.2l.1-.2 .4 .2-.1 .2-.3 .1-.1-.3h-.2zM226.1 159.9h2.5M226.1 154.8h2.5" fill="none" stroke="#800000" stroke-width=".2"/>
<path d="M108.2 60.9v5.1" fill="none" stroke="#800000" stroke-width=".25"/>
<path d="M111.6 61h.5v.5h-.5l-.1-.2z" fill-rule="evenodd" fill="#800000"/>
<path d="M111.6 61h.5v.5h-.5l-.1-.2z" fill="none" stroke="#800000" stroke-width=".2"/>
<path d="M111.6 65.3h.5v.5h-.5l-.1-.2z" fill-rule="evenodd" fill="#800000"/>
<path d="M111.6 65.3h.5v.5h-.5l-.1-.2z" fill="none" stroke="#800000" stroke-width=".2"/>
<path d="M109 64.7h.8v1.5h-.8z" fill-rule="evenodd" fill="#800000"/>
<path d="M109 64.7h.8v1.5h-.8z" fill="none" stroke="#800000" stroke-width=".2"/>
<path d="M109 60.6h.8v1.5h-.8z" fill-rule="evenodd" fill="#800000"/>
<path d="M109 60.6h.8v1.5h-.8z" fill="none" stroke="#800000" stroke-width=".2"/>
<path d="M109 62.5h.8v1.8h-.8z" fill-rule="evenodd" fill="#800000"/>
<g fill="none" stroke="#800000" stroke-width=".2">
<path d="M111.8 58.3v2.6M109 62.5h.8v1.8h-.8zM109.9 63.4l1.3-.5v1zM109.9 63.4h1.3M110.1 63.3h1.1M110.2 63.5h1M110.3 63.2h.9M110.4 63.6h.8M110.5 63.2h.7M110.6 63.7h.6M110.7 63.1h.5M110.8 63.8h.4"/>
<path d="M111 62.9h.2M111 63.8h.2M111.8 66v2.5M112.6 63.6h.9M112.7 63.5h.8M112.7 63.4h.7M112.8 63.3h.6M112.9 63.2h.4M112.9 63.2h.3M113 63.1h.2M113 62.9h.1M113.1 62.9l.5 .8h-1z"/>
</g>
<path d="M39.8 59.6a1.3 1.3 0 0 1 1.4-.3 1.3 1.3 0 0 1 .8 1.2h-2.5z" fill-rule="evenodd" fill="#800000"/>
<path d="M39.8 59.6a1.3 1.3 0 0 1 1.4-.3 1.3 1.3 0 0 1 .8 1.2h-2.5z" fill="none" stroke="#800000" stroke-width=".2"/>
<path d="M39.5 61.3h2.5a1.27 1.27 0 0 1-1.3 1.2 1.27 1.27 0 0 1-1.2-1.2z" fill-rule="evenodd" fill="#800000"/>
<path d="M40.7 55.8v3.4M39.5 61.3h2.5a1.27 1.27 0 0 1-1.3 1.2 1.27 1.27 0 0 1-1.2-1.2zM40.7 62.5v3.5" fill="none" stroke="#800000" stroke-width=".2"/>
<path d="M69 64.7a1.23 1.23 0 0 1 1.3 1.3h-1.3z" fill-rule="evenodd" fill="#800000"/>
<path d="M69 64.7a1.23 1.23 0 0 1 1.3 1.3h-1.3z" fill="none" stroke="#800000" stroke-width=".2"/>
<path d="M69 66h1.3a1.23 1.23 0 0 1-1.3 1.2z" fill-rule="evenodd" fill="#800000"/>
<path d="M69 66h1.3a1.23 1.23 0 0 1-1.3 1.2z" fill="none" stroke="#800000" stroke-width=".2"/>
<path d="M67.4 65l.3-.2 .6-.1v2.5a1.27 1.27 0 0 1-1.2-.8 1.27 1.27 0 0 1 .3-1.4z" fill-rule="evenodd" fill="#800000"/>
<path d="M88.3 58.8h1.3v4.6h-1.3zM88.9 57.1l.6 .6v.5h-1.1v-.5zM63.6 66h3.4M67.4 65l.3-.2 .6-.1v2.5a1.27 1.27 0 0 1-1.2-.8 1.27 1.27 0 0 1 .3-1.4zM70.3 66h3.4M88.6 60.4l.7 .2-.7 .3 .7 .2-.7 .3 .7 .2-.7 .3 .7 .2-.7 .3 .7 .3-.7 .2" fill="none" stroke="#800000" stroke-width=".2"/>
<path d="M67.9 66h1.8" fill="none" stroke="#800000" stroke-width=".25"/>
<path d="M88.6 58.2h.7v.6h-.7z" fill-rule="evenodd" fill="#800000"/>
<path d="M88.6 58.2h.7v.6h-.7zM88.9 63.4v2.6M103.5 79.1h1.3v4.6h-1.3zM104.2 77.3l.5 .7v.5h-1v-.5zM103.8 80.6l.8 .3-.8 .3 .8 .2-.8 .3 .8 .2-.8 .3 .8 .2-.8 .3 .8 .2-.8 .3" fill="none" stroke="#800000" stroke-width=".2"/>
<path d="M103.8 78.5h.8v.6h-.8z" fill-rule="evenodd" fill="#800000"/>
<path d="M258.4 25.8h1.3v4.6h-1.3zM258.7 27.3l.8 .3-.8 .3 .8 .2-.8 .3 .8 .2-.8 .3 .8 .2-.8 .3 .8 .2-.8 .3M259.1 24l.5 .7v.5h-1v-.5zM103.8 78.5h.8v.6h-.8zM104.2 83.7v2.5" fill="none" stroke="#800000" stroke-width=".2"/>
<path d="M258.7 25.2h.8v.6h-.8z" fill-rule="evenodd" fill="#800000"/>
<path d="M258.7 25.2h.8v.6h-.8zM259.1 30.4v2.5" fill="none" stroke="#800000" stroke-width=".2"/>
<path d="M104.2 73.5h7.6M111.8 68.5v7.6" fill="none" stroke="#008000" stroke-width=".2"/>
<circle cx="111.8" cy="73.5" r=".51" fill="#008000"/>
<g fill="none" stroke="#008000" stroke-width=".2">
<path d="M210.8 38h2.6M210.8 35.5v5.1M91.5 96.4h2.5v7.6M50.9 126.9v2.5M78.8 121.8h-2.6v2.5"/>
<circle cx="111.8" cy="73.5" r=".51"/>
</g>
<circle cx="210.8" cy="38" r=".51" fill="#008000"/>
<g fill="none" stroke="#008000" stroke-width=".2">
<path d="M218.4 88.8h-2.5v2.5M238.8 88.8v2.5M241.3 104h2.5v15.3h-2.5M241.3 111.6h2.5"/>
<circle cx="210.8" cy="38" r=".51"/>
</g>
<circle cx="243.8" cy="111.6" r=".51" fill="#008000"/>
<g fill="none" stroke="#008000" stroke-width=".2">
<path d="M243.8 119.3v2.5"/>
<circle cx="243.8" cy="111.6" r=".51"/>
</g>
<circle cx="243.8" cy="119.3" r=".51" fill="#008000"/>
<g fill="none" stroke="#008000" stroke-width=".2">
<path d="M104.2 40.6v7.6M104.2 43.1h10.1M101.6 66h5.1M236.2 60.9h2.6v2.5M210.8 139.6h-2.5v2.5"/>
<circle cx="243.8" cy="119.3" r=".51"/>
</g>
<circle cx="104.2" cy="43.1" r=".51" fill="#008000"/>
<g fill="none" stroke="#008000" stroke-width=".2">
<path d="M215.9 78.6h2.5M215.9 76.1v7.6h2.5M96.6 93.9v5h-5.1M76.2 116.7v2.6h2.6"/>
<circle cx="104.2" cy="43.1" r=".51"/>
</g>
<circle cx="215.9" cy="78.6" r=".51" fill="#008000"/>
<g fill="none" stroke="#008000" stroke-width=".2">
<path d="M104.2 53.3v2.5h7.6M111.8 45.6v12.7"/>
<circle cx="215.9" cy="78.6" r=".51"/>
</g>
<circle cx="111.8" cy="55.8" r=".51" fill="#008000"/>
<g fill="none" stroke="#008000" stroke-width=".2">
<path d="M213.4 25.3h-2.6v2.6M111.8 45.6h2.5M236.2 78.6h5.1M238.8 78.6v2.6M104.2 86.2v2.6M50.9 109.1v2.5"/>
<circle cx="111.8" cy="55.8" r=".51"/>
</g>
<circle cx="238.8" cy="78.6" r=".51" fill="#008000"/>
<g fill="none" stroke="#008000" stroke-width=".2">
<path d="M236.2 55.8h2.6M38.2 66h2.5M218.4 119.3h2.6M236.2 134.5h2.6M228.6 154.8h17.8"/>
<circle cx="238.8" cy="78.6" r=".51"/>
</g>
<circle cx="40.7" cy="66" r=".51" fill="#008000"/>
<g fill="none" stroke="#008000" stroke-width=".2">
<path d="M40.7 66h5.1M104.2 98.9v2.6M91.5 101.5h15.2M218.4 111.6h2.6"/>
<circle cx="40.7" cy="66" r=".51"/>
</g>
<circle cx="104.2" cy="101.5" r=".51" fill="#008000"/>
<g fill="none" stroke="#008000" stroke-width=".2">
<path d="M241.3 30.4h2.5M241.3 27.9h2.5M241.3 38h2.5M215.9 58.3h2.5M215.9 55.8h2.5M215.9 60.9h2.5M221 139.6h12.7M226.1 134.5h-2.6v5.1"/>
<circle cx="104.2" cy="101.5" r=".51"/>
</g>
<circle cx="223.5" cy="139.6" r=".51" fill="#008000"/>
<g fill="none" stroke="#008000" stroke-width=".2">
<path d="M241.3 25.3h2.5M241.3 35.5h2.5M236.2 58.3h2.6M61 66h2.6M76.2 66h15.3M88.9 66v7.5h5.1M218.4 104h2.6M228.6 104h2.5M228.6 119.3h2.5M228.6 111.6h2.5M218.4 157.3h2.6M228.6 159.9h2.5"/>
<circle cx="223.5" cy="139.6" r=".51"/>
</g>
<circle cx="88.9" cy="66" r=".51" fill="#008000"/>
<g fill="none" stroke="#008000" stroke-width=".2">
<path d="M40.7 55.8v-2.5h35.5v12.7h-2.5"/>
<circle cx="88.9" cy="66" r=".51"/>
</g>
<circle cx="76.2" cy="66" r=".51" fill="#008000"/>
<g fill="none" stroke="#008000" stroke-width=".2">
<path d="M241.3 32.9h17.8"/>
<circle cx="76.2" cy="66" r=".51"/>
</g>
<text font-size="7.2" fill="#800000" x="183.1" y="175.1">COIN FLIP ACTION</text>
<g font-size="3.6" fill="#800000">
<text x="20.4" y="157.3">A solenoid starts out on, with a penny sitting</text>
<text x="20.4" y="161.1">above its plunger, hanging off a ledge. The</text>
<text x="20.4" y="164.9">solenoid releases at the beginning of the</text>
<text x="20.4" y="168.7">transfer, flipping the penny airborne. The</text>
<text x="20.4" y="172.6">penny triggers an inductive proximity sensor</text>
<text x="20.4" y="176.4">which is connected to a microcontroller that</text>
<text x="20.4" y="180.2">triggers the next action.</text>
<text x="163.9" y="181.4">TITLE:</text>
<text x="180.4" y="181.4">WMHS Eastern LI Invitational Circuit Board</text>
<text x="20.4" y="187.8">&quot;Flip an unmodified US quarter airborne so that</text>
<text x="20.4" y="191.6">it goes from heads up to tails up and begins</text>
<text x="163.9" y="189.1">Document Number:</text>
<text x="251.5" y="189.1">REV:</text>
<text x="20.4" y="195.4">the next action.&quot;</text>
<text x="163.9" y="199.2">Date:</text>
<text x="175.3" y="199.2">not saved!</text>
<text x="235" y="199.2">Sheet:</text>
<text x="248.9" y="199.2">2/16</text>
</g>
<g font-size="2.5" fill="#505050">
<text x="215.9" y="22.8">U202</text>
<text x="261.9" y="30.9" transform="rotate(-90 261.9 30.9)">TP203</text>
<text x="99.9" y="37.8">V_BATT</text>
<text x="208.3" y="45.6">GND</text>
<text x="215.9" y="43.1">ATTINY25-20SSUR</text>
<text x="91.7" y="64" transform="rotate(-90 91.7 64)">TP201</text>
<text x="115.6" y="63.4">PSMN7R0-60YS</text>
<text x="115.6" y="60.9">Q201</text>
<text x="236.2" y="68.5">GND</text>
<text x="211.6" y="73.3">V_BATT</text>
<text x="109.3" y="80.6">GND</text>
<text x="107" y="84.2" transform="rotate(-90 107 84.2)">TP202</text>
<text x="92.2" y="91.1">V_BATT</text>
<text x="213.4" y="96.4">GND</text>
<text x="236.2" y="96.4">GND</text>
<text x="72" y="113.9">V_BATT</text>
<text x="91.5" y="108.6">GND</text>
<text x="73.8" y="128.9">GND</text>
<text x="241.3" y="126.4">GND</text>
<text x="48.4" y="134">GND</text>
<text x="205.7" y="147.2">GND</text>
</g>
<g font-size="2.5" fill="#800000">
<text x="127" y="45.5">A solenoid is connected. A mosfet</text>
<text x="127" y="48.2">attached to the microcontroller controls it.</text>
<text x="114.3" y="93.7">An inductive NPN proximity sensor is connected</text>
<text x="114.3" y="96.4">to and read by the microcontroller</text>
<text x="91.5" y="121.7">A 12V brushless fan can be</text>
<text x="91.5" y="124.3">connected to to cool solenoid</text>
</g>
<g font-size="2.1" fill="#505050">
<text x="214.4" y="25">8</text>
<text x="218.3" y="26.1">VCC</text>
<text x="226.1" y="28.6">PB1(MISO)</text>
<text x="226.1" y="26.1">PB0(MOSI)</text>
<text x="239.1" y="27.5">6</text>
<text x="239.1" y="25">5</text>
<text x="221.7" y="31.2">PB2(SCK/ADC1)</text>
<text x="226.1" y="33.7">PB3(ADC3)</text>
<text x="239.1" y="30.1">7</text>
<text x="239.1" y="32.6">2</text>
<text x="239.1" y="35.1">3</text>
<text x="214.4" y="37.6">4</text>
<text x="218.3" y="38.8">GND</text>
<text x="226.1" y="36.2">PB4(ADC2)</text>
<text x="226.2" y="38.8">PB5(NRES)</text>
<text x="239.1" y="37.6">1</text>
<text x="115.9" y="42.7">1</text>
<text x="115.9" y="45.3">2</text>
<text x="222.6" y="55.4">1</text>
<text x="222.6" y="58">3</text>
<text x="230.9" y="55.4">2</text>
<text x="230.9" y="58">4</text>
<text x="46.8" y="65.6">2</text>
<text x="61.4" y="65.6">4</text>
<text x="222.6" y="60.5">5</text>
<text x="230.9" y="60.5">6</text>
<text x="223.3" y="79.4">IN</text>
<text x="227.2" y="79.4">OUT</text>
<text x="223.3" y="89.5">GND BP</text>
<text x="223.3" y="84.5">EN</text>
<text x="88.8" y="101.1">1</text>
<text x="88.8" y="98.6">2</text>
<text x="88.8" y="96.1">3</text>
<text x="50.5" y="113.8" transform="rotate(-90 50.5 113.8)">5</text>
<text x="80.4" y="118.9">1</text>
<text x="50.5" y="125.8" transform="rotate(-90 50.5 125.8)">3</text>
<text x="80.4" y="121.5">2</text>
</g>
<g font-size="1.8" fill="#505050">
<text x="201.2" y="26">COIN_VCC</text>
<text x="245.1" y="28.5">COIN_MISO</text>
<text x="245.1" y="26">COIN_MOSI</text>
<text x="245.1" y="31">COIN_SCK</text>
<text x="245.1" y="38.7">COIN_RST</text>
<text x="245.1" y="36.1">COIN_OUT_SWITCH</text>
<text x="101.6" y="53.3" transform="rotate(-90 101.6 53.3)">D201</text>
<text x="108" y="53.3" transform="rotate(-90 108 53.3)">SK310A-TP</text>
<text x="205.2" y="56.4">COIN_MISO</text>
<text x="206.4" y="59">COIN_SCK</text>
<text x="240" y="56.4">COIN_VCC</text>
<text x="240" y="59">COIN_MOSI</text>
<text x="206.3" y="61.5">COIN_RST</text>
<text x="27.3" y="66.6">COIN_IN/16</text>
<text x="242.6" y="79.2">COIN_VCC</text>
<text x="105.5" y="86.9">COIN_VCC</text>
<text x="51.5" y="107.8" transform="rotate(-90 51.5 107.8)">COIN_VCC</text>
<text x="108" y="102.1">COIN_SCK</text>
<text x="205.9" y="104.6">COIN_OUT/16</text>
<text x="207.5" y="112.3">COIN_IN/16</text>
<text x="208.8" y="119.9">COIN_VCC</text>
<text x="240" y="135.1">COIN_VCC</text>
<text x="235" y="140.2">COIN_RST</text>
<text x="247.7" y="155.4">COIN_VCC</text>
<text x="205.9" y="158">COIN_OUT/16</text>
<text x="232.4" y="160.5">COIN_OUT_SWITCH</text>
</g>
</svg>
